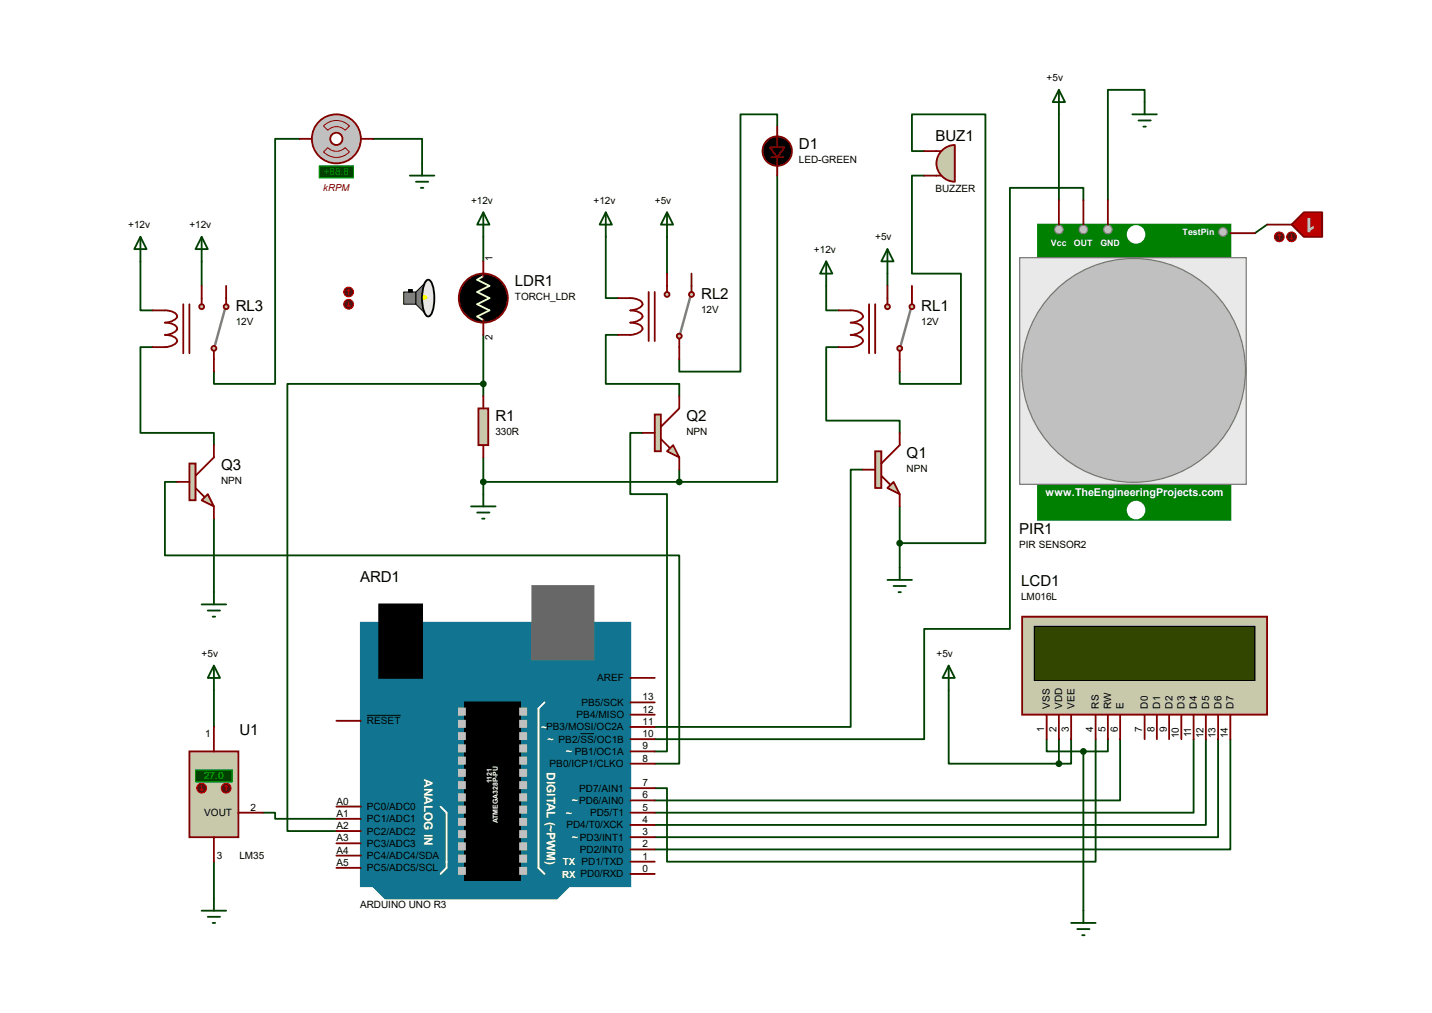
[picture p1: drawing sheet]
<svg xmlns="http://www.w3.org/2000/svg" width="297mm" height="210mm" viewBox="0 0 297 210" stroke-linecap="round" stroke-linejoin="round" font-family="sans-serif">
<g fill="none" stroke="#004000" stroke-width=".38">
<path d="M62.1 28.8h-5v50.8h-12.7v-2.6M77.4 28.8h10.1v5.1M161.2 26.2v-2.5h-7.6v53.3h-12.7v-2.5M161.2 36.4v63.5h-20.3M191.7 36.4h-2.6v20.3h10.2v22.9h-12.7v-2.6M191.7 31.3h-2.6v-7.6h15.3v88.9h-17.8M219.6 23.7v17.8M237.4 21.2v-2.6h-7.6v22.9M29.1 54.2v10.1h2.6M41.8 54.2v5.1M100.2 49.1v5.1M125.6 49.1v12.7h2.6"/>
<path d="M138.3 49.1v7.6M171.4 59.3v5h2.5M184.1 56.7v2.6M224.7 41.5v-2.6h-15.2v91.5h-17.8v22.8h-55.9M262.8 46.6l-2.5 1.7M31.7 72h-2.6v17.7h15.3v2.6M100.2 79.6h-40.6v92.7h10.2M100.2 69.4v12.7M128.2 69.4h-2.6v10.2h15.3v2.5M173.9 72h-2.5v15.2h15.2v2.5M36.7 99.9h-2.5v15.2h106.7v43.2h-5.1M100.2 94.8v7.6"/>
<path d="M100.2 99.9h40.7M133.3 89.7h-2.6v12.7h7.6v53.4h-2.5M140.9 97.4v2.5M179 97.4h-2.6v53.3h-40.6M44.4 107.5v15.3M186.6 105v12.7M44.4 143.1v7.6M196.8 143.1v15.2h22.8M217.1 153.2v2.6h7.6M219.6 153.2v5.1M222.2 153.2v5.1h-2.6M224.7 155.8v33"/>
<path d="M227.2 153.2v25.4h-88.9v-15.2h-2.5M229.8 153.2v2.6h-5.1M232.3 153.2v12.7h-96.5M247.6 153.2v15.3h-111.8M250.1 153.2v17.8h-114.3M252.6 153.2v20.4h-116.8M255.2 153.2v22.9h-119.4M44.4 178.6v7.7M54.5 168.5h2.6v1.3h12.7"/>
</g>
<g fill="#117491" stroke="#117491" stroke-width=".38">
<path d="M77.4 183.7h40.6l-2.5 2.6h-35.6z"/>
<path d="M74.8 129.1h55.9v54.6h-55.9z"/>
</g>
<path d="M110.4 121.5h12.7v15.2h-12.7z" fill="#686767" stroke="#686767" stroke-width=".38"/>
<path d="M78.7 125.3h8.8v15.2h-8.8zM96.4 145.6h11.5v36.9h-11.5z" fill="#000" stroke="#000" stroke-width=".38"/>
<path d="M112.9 145.6l-1.2 1.3v33l1.2 1.3M91.4 167.2l1.2 1.3v11.4l-1.2 1.3" fill="none" stroke="#fff" stroke-width=".38"/>
<g fill="#c0c0c0" stroke="#c0c0c0" stroke-width=".38">
<path d="M107.9 146.9h1.2v1.3h-1.2z"/>
<path d="M107.9 149.4h1.2v1.3h-1.2z"/>
<path d="M107.9 152h1.2v1.2h-1.2z"/>
<path d="M107.9 154.5h1.2v1.3h-1.2z"/>
<path d="M107.9 157.1h1.2v1.2h-1.2z"/>
<path d="M107.9 159.6h1.2v1.3h-1.2z"/>
<path d="M107.9 162.1h1.2v1.3h-1.2z"/>
<path d="M107.9 164.7h1.2v1.2h-1.2z"/>
<path d="M107.9 167.2h1.2v1.3h-1.2z"/>
<path d="M107.9 169.8h1.2v1.2h-1.2z"/>
<path d="M107.9 172.3h1.2v1.3h-1.2z"/>
<path d="M107.9 174.8h1.2v1.3h-1.2z"/>
<path d="M107.9 177.4h1.2v1.2h-1.2z"/>
<path d="M107.9 179.9h1.2v1.3h-1.2z"/>
<path d="M95.2 146.9h1.2v1.3h-1.2z"/>
<path d="M95.2 149.4h1.2v1.3h-1.2z"/>
<path d="M95.2 152h1.2v1.2h-1.2z"/>
<path d="M95.2 154.5h1.2v1.3h-1.2z"/>
<path d="M95.2 157.1h1.2v1.2h-1.2z"/>
<path d="M95.2 159.6h1.2v1.3h-1.2z"/>
<path d="M95.2 162.1h1.2v1.3h-1.2z"/>
<path d="M95.2 164.7h1.2v1.2h-1.2z"/>
<path d="M95.2 167.2h1.2v1.3h-1.2z"/>
<path d="M95.2 169.8h1.2v1.2h-1.2z"/>
<path d="M95.2 172.3h1.2v1.3h-1.2z"/>
<path d="M95.2 174.8h1.2v1.3h-1.2z"/>
<path d="M95.2 177.4h1.2v1.2h-1.2z"/>
<path d="M95.2 179.9h1.2v1.3h-1.2z"/>
</g>
<g fill="none" stroke="#800000" stroke-width=".38">
<path d="M69.8 149.4h5M130.7 158.3h5.1M130.7 155.8h5.1M130.7 153.2h5.1M130.7 150.7h5.1M130.7 148.2h5.1M130.7 145.6h5.1M130.7 140.5h5.1M69.8 179.9h5M69.8 177.4h5M69.8 174.8h5M69.8 172.3h5"/>
<path d="M69.8 169.8h5M69.8 167.2h5M130.7 178.6h5.1M130.7 176.1h5.1M130.7 173.6h5.1M130.7 171h5.1M130.7 168.5h5.1M130.7 165.9h5.1M130.7 163.4h5.1M130.7 181.2h5.1"/>
</g>
<path d="M76.1 148.3h7M120.4 152.1h2.8" fill="none" stroke="#000" stroke-width=".21"/>
<path d="M212 127.8h50.8v20.4h-50.8z" fill="#c8c8aa" stroke="#800000" stroke-width=".38"/>
<path d="M214.5 129.9h45.8v11.2h-45.8z" fill="#324600" stroke="#000" stroke-width=".25"/>
<g fill="none" stroke="#800000" stroke-width=".38">
<path d="M217.1 148.2v5M219.6 148.2v5M222.2 148.2v5M227.2 148.2v5M229.8 148.2v5M232.3 148.2v5M237.4 148.2v5M239.9 148.2v5M242.5 148.2v5M245 148.2v5M247.6 148.2v5M250.1 148.2v5"/>
<path d="M252.6 148.2v5M255.2 148.2v5"/>
</g>
<g fill="#004000" stroke="#004000" stroke-width=".38">
<circle cx="224.7" cy="155.8" r=".51"/>
<circle cx="219.6" cy="158.3" r=".51"/>
</g>
<path d="M196.8 138l1.2 2.5h-2.5zM196.8 138v5.1M222.2 191.3h5M223.4 192.6h2.6M224.5 193.9h.5M224.7 188.8v2.5" fill="none" stroke="#004000" stroke-width=".38"/>
<path d="M215.3 46.6h39.9v61.2h-39.9z" fill="#008000" stroke="#008000" stroke-width=".38"/>
<path d="M211.5 53.4h47v47h-47z" fill="#e9e9e9" stroke="#757575" stroke-width=".25"/>
<circle cx="235.1" cy="76.8" r="23.2" fill="#c0c0c0" stroke="#757575" stroke-width=".25"/>
<g fill="#fff" stroke="#fff" stroke-width=".38">
<circle cx="235.6" cy="105.7" r="1.74"/>
<circle cx="235.6" cy="48.6" r="1.74"/>
</g>
<g fill="#c0c0c0" stroke="#808080" stroke-width=".25">
<circle cx="219.6" cy="47.6" r=".89"/>
<circle cx="224.7" cy="47.6" r=".89"/>
<circle cx="229.8" cy="47.6" r=".89"/>
<circle cx="253.7" cy="48.1" r=".89"/>
</g>
<path d="M219.6 41.5v5.1M224.7 41.5v5.1M229.8 41.5v5.1M255.2 48.3h5.1" fill="none" stroke="#800000" stroke-width=".38"/>
<path d="M219.6 18.6l1.3 2.6h-2.5zM219.6 18.6v5.1M234.9 23.7h5M236.1 25h2.6M237.2 26.2h.5M237.4 21.2v2.5" fill="none" stroke="#004000" stroke-width=".38"/>
<path d="M267.9 46.6l2.5-2.6h3.8v5.1h-3.8z" fill="#c00000" stroke="#800000" stroke-width=".38"/>
<path d="M262.8 46.6h5.1" fill="none" stroke="#800000" stroke-width=".38"/>
<circle cx="267.9" cy="49.1" r="1.02" fill="#400000" stroke="#f00" stroke-width=".21"/>
<path d="M267.6 49.4l.3 .2M267.9 48.6v1M268.1 49.4l-.2 .2" fill="none" stroke="#f00" stroke-width=".21"/>
<circle cx="265.3" cy="49.1" r="1.02" fill="#400000" stroke="#f00" stroke-width=".21"/>
<path d="M265.3 48.6l.3 .3M265.3 48.6l-.2 .3M265.3 48.6v1" fill="none" stroke="#f00" stroke-width=".21"/>
<path d="M188.9 64.1l-2 7.4" fill="none" stroke="#808080" stroke-width=".51"/>
<g fill="#c8c8aa" stroke="#800000" stroke-width=".38">
<circle cx="186.6" cy="72.2" r=".51"/>
<circle cx="189.1" cy="63.6" r=".51"/>
</g>
<path d="M189.1 61.8v1.3" fill="none" stroke="#800000" stroke-width=".38"/>
<circle cx="184.1" cy="63.6" r=".51" fill="#c8c8aa" stroke="#800000" stroke-width=".38"/>
<path d="M184.1 59.3v3.8M189.1 59.3v2.5M173.9 64.3a8.5 8.5 0 0 1 4.3 .4 .88 .88 0 0 1 .8 .9 .88 .88 0 0 1-.8 .8l-1.8 .5a2.31 2.31 0 0 1 2.6 1.3 2.69 2.69 0 0 1-2.6 1.2 2.31 2.31 0 0 1 2.6 1.3 2.69 2.69 0 0 1-2.6 1.3h-2.5M180.3 63.1v10.1M181.5 63.1v10.1M186.6 72.7v4.3" fill="none" stroke="#800000" stroke-width=".38"/>
<g fill="#c8c8aa" stroke="#800000" stroke-width=".38">
<path d="M184.1 101.2l1.2-1.3 1.3 2.5z"/>
<path d="M181.5 93.6h1.3v7.6h-1.3z"/>
</g>
<path d="M179 97.4h2.5M182.8 98.6l1.8 1.8M186.6 89.7v2.6l-3.8 3.8M186.6 102.4v2.6" fill="none" stroke="#800000" stroke-width=".38"/>
<path d="M195.4 31.2a3.8 3.8 0 0 1 2.6-1.1v7.6a3.8 3.8 0 0 1-3.5-2.4 3.8 3.8 0 0 1 .9-4.1z" fill="#c8c8aa" stroke="#800000" stroke-width=".38"/>
<path d="M191.7 36.4h3.5M191.7 31.3h3.5" fill="none" stroke="#800000" stroke-width=".38"/>
<path d="M171.4 54.2l1.2 2.5h-2.5zM171.4 54.2v5.1M184.1 51.6l1.2 2.6h-2.5zM184.1 51.6v5.1M186.6 117.7v2.5M184.1 120.2h5M185.3 121.5h2.6M186.4 122.8h.5" fill="none" stroke="#004000" stroke-width=".38"/>
<circle cx="186.6" cy="112.6" r=".51" fill="#004000" stroke="#004000" stroke-width=".38"/>
<path d="M143.2 61.6l-2.1 7.3" fill="none" stroke="#808080" stroke-width=".51"/>
<g fill="#c8c8aa" stroke="#800000" stroke-width=".38">
<circle cx="140.9" cy="69.7" r=".51"/>
<circle cx="143.4" cy="61" r=".51"/>
</g>
<path d="M143.4 59.3v1.2" fill="none" stroke="#800000" stroke-width=".38"/>
<circle cx="138.3" cy="61" r=".51" fill="#c8c8aa" stroke="#800000" stroke-width=".38"/>
<path d="M138.3 56.7v3.8M143.4 56.7v2.6M128.2 61.8a8.5 8.5 0 0 1 4.3 .4 .88 .88 0 0 1 .8 .8 .88 .88 0 0 1-.8 .9l-1.8 .4a2.31 2.31 0 0 1 2.6 1.3 2.69 2.69 0 0 1-2.6 1.3 2.31 2.31 0 0 1 2.6 1.3 2.69 2.69 0 0 1-2.6 1.2h-2.5M134.5 60.5v10.2M135.8 60.5v10.2M140.9 70.2v4.3" fill="none" stroke="#800000" stroke-width=".38"/>
<path d="M100.2 44l1.3 2.6h-2.5zM100.2 44v5.1" fill="none" stroke="#004000" stroke-width=".38"/>
<path d="M99.2 84.7h2.1v7.6h-2.1z" fill="#c8c8aa" stroke="#800000" stroke-width=".38"/>
<path d="M100.2 82.1v2.6M100.2 92.3v2.5" fill="none" stroke="#800000" stroke-width=".38"/>
<path d="M97.7 105h5.1M99 106.3h2.5M100 107.5h.5M100.2 102.4v2.6" fill="none" stroke="#004000" stroke-width=".38"/>
<g fill="#c8c8aa" stroke="#800000" stroke-width=".38">
<path d="M139.6 92.3l1.3 2.5-2.6-1.2z"/>
<path d="M135.8 85.9h1.3v7.7h-1.3z"/>
</g>
<path d="M159.9 32.6h2.6M161.2 26.2v4.4M161.2 32.6v3.8M133.3 89.7h2.5M137.1 91l1.8 1.8M140.9 82.1v2.6l-3.8 3.8M140.9 94.8v2.6" fill="none" stroke="#800000" stroke-width=".38"/>
<g fill="#004000" stroke="#004000" stroke-width=".38">
<circle cx="100.2" cy="99.9" r=".51"/>
<circle cx="140.9" cy="99.9" r=".51"/>
</g>
<path d="M125.6 44l1.3 2.6h-2.5zM125.6 44v5.1M138.3 44l1.3 2.6h-2.5zM138.3 44v5.1" fill="none" stroke="#004000" stroke-width=".38"/>
<g fill="#000" stroke="#800000" stroke-width=".38">
<path d="M159.7 30.6h3l-1.5 2z"/>
<circle cx="161.2" cy="31.3" r="3"/>
</g>
<path d="M66.2 34.4h7.1v2.5h-7.1z" fill="#004000" stroke="#0f0" stroke-width=".21"/>
<circle cx="69.8" cy="28.8" r="5.1" fill="#c0c0c0" stroke="#800000" stroke-width=".38"/>
<path d="M67.1 31.5l.9-.9a2.51 2.51 0 0 0 3.6 0l.9 .9a3.7 3.7 0 0 1-5.4 0zM67.1 26.1a3.7 3.7 0 0 1 5.4 0l-.9 .9a2.51 2.51 0 0 0-3.6 0z" fill="none" stroke="#800000" stroke-width=".21"/>
<circle cx="69.8" cy="28.8" r="1.27" fill="#fff" stroke="#800000" stroke-width=".38"/>
<path d="M62.1 28.8h2.6M74.8 28.8h2.6" fill="none" stroke="#800000" stroke-width=".38"/>
<path d="M39.3 155.8h10.1v17.8h-10.1z" fill="#c8c8aa" stroke="#800000" stroke-width=".38"/>
<path d="M40.6 159.6h7.6v2.5h-7.6z" fill="#004000" stroke="#0f0" stroke-width=".21"/>
<path d="M44.4 150.7v5.1M44.4 173.6v5M49.4 168.5h5.1" fill="none" stroke="#800000" stroke-width=".38"/>
<circle cx="46.9" cy="163.4" r="1.02" fill="#400000" stroke="#f00" stroke-width=".21"/>
<path d="M46.9 162.9l-.2 .3M46.9 162.9l.3 .3M46.9 162.9v1" fill="none" stroke="#f00" stroke-width=".21"/>
<circle cx="41.8" cy="163.4" r="1.02" fill="#400000" stroke="#f00" stroke-width=".21"/>
<path d="M41.6 163.7l.2 .2M41.8 162.9v1M42.1 163.7l-.3 .2" fill="none" stroke="#f00" stroke-width=".21"/>
<path d="M44.4 138l1.2 2.5h-2.5zM44.4 138v5.1M41.8 188.8h5.1M43.1 190.1h2.5M44.1 191.3h.5M44.4 186.3v2.5" fill="none" stroke="#004000" stroke-width=".38"/>
<path d="M46.7 64.1l-2.1 7.4" fill="none" stroke="#808080" stroke-width=".51"/>
<g fill="#c8c8aa" stroke="#800000" stroke-width=".38">
<circle cx="44.4" cy="72.2" r=".51"/>
<circle cx="46.9" cy="63.6" r=".51"/>
</g>
<path d="M46.9 61.8v1.3" fill="none" stroke="#800000" stroke-width=".38"/>
<circle cx="41.8" cy="63.6" r=".51" fill="#c8c8aa" stroke="#800000" stroke-width=".38"/>
<path d="M41.8 59.3v3.8M46.9 59.3v2.5M31.7 64.3a8.5 8.5 0 0 1 4.3 .4 .88 .88 0 0 1 .7 .9 .88 .88 0 0 1-.7 .8l-1.8 .5a2.31 2.31 0 0 1 2.5 1.3 2.69 2.69 0 0 1-2.5 1.2 2.31 2.31 0 0 1 2.5 1.3 2.69 2.69 0 0 1-2.5 1.3h-2.5M38 63.1v10.1M39.3 63.1v10.1M44.4 72.7v4.3" fill="none" stroke="#800000" stroke-width=".38"/>
<g fill="#c8c8aa" stroke="#800000" stroke-width=".38">
<path d="M41.8 103.7l1.3-1.3 1.3 2.6z"/>
<path d="M39.3 96.1h1.3v7.6h-1.3z"/>
</g>
<path d="M36.7 99.9h2.6M44.4 92.3v2.5l-3.8 3.8M40.6 101.2l1.7 1.8M44.4 105v2.5" fill="none" stroke="#800000" stroke-width=".38"/>
<path d="M85 36.4h5.1M86.3 37.7h2.5M87.3 38.9h.5M87.5 33.9v2.5M29.1 49.1l1.3 2.5h-2.5zM29.1 49.1v5.1M41.8 49.1l1.3 2.5h-2.5zM41.8 49.1v5.1M41.8 125.3h5.1M43.1 126.6h2.5M44.1 127.8h.5M44.4 122.8v2.5" fill="none" stroke="#004000" stroke-width=".38"/>
<circle cx="100.2" cy="61.8" r="5.1" fill="#000" stroke="#800000" stroke-width=".38"/>
<g fill="#808080" stroke="#000" stroke-width=".21">
<path d="M83.7 60.5h2.6v2.6h-2.6z"/>
<path d="M88.5 58.1a7.3 7.3 0 0 0-.7 6.1 1.6 1.6 0 0 0 1 1.4l-2.5-2.5v-2.6l2.5-2.5z"/>
</g>
<path d="M88.5 58.1l.3-.1a1.58 1.58 0 0 1 1 1.4 9 9 0 0 1-.4 5.8l-.6 .4a1.6 1.6 0 0 1-1-1.4 8.8 8.8 0 0 1 .5-5.8z" fill="#e6e6e6" stroke="#000" stroke-width=".38"/>
<path d="M87.8 61.3l.8 .3a.64 .64 0 0 1-.8 .5z" fill="#ff0" stroke="#ff0" stroke-width=".21"/>
<path d="M84.8 60h.7v.5h-.7z" fill="#000" stroke="#000" stroke-width=".21"/>
<path d="M100.2 57.2l-1.2 .8 2.5 1.3-2.5 1.2 2.5 1.3-2.5 1.3 2.5 1.2-2.5 1.3 1.2 .8" fill="none" stroke="#feffd2" stroke-width=".38"/>
<path d="M100.2 54.2v3M100.2 66.4v3" fill="none" stroke="#800000" stroke-width=".38"/>
<circle cx="72.3" cy="60.5" r="1.02" fill="#400000" stroke="#f00" stroke-width=".21"/>
<path d="M72.3 60l-.2 .3M72.3 60l.3 .3M72.3 60v1" fill="none" stroke="#f00" stroke-width=".21"/>
<circle cx="72.3" cy="63.1" r="1.02" fill="#400000" stroke="#f00" stroke-width=".21"/>
<path d="M72.1 63.3l.2 .3M72.3 62.6v1M72.6 63.3l-.3 .3" fill="none" stroke="#f00" stroke-width=".21"/>
<circle cx="100.2" cy="79.6" r=".51" fill="#004000" stroke="#004000" stroke-width=".38"/>
<text font-size="4.1" fill="#c0c0c0" x="272.8" y="45.2" transform="rotate(-180 272.8 45.2)">1</text>
<g font-size="3.1">
<text x="194" y="29.2">BUZ1</text>
<text x="165.7" y="30.9">D1</text>
<text x="106.8" y="59.4">LDR1</text>
<text x="48.9" y="64.5">RL3</text>
<text x="145.4" y="61.9">RL2</text>
<text x="191.1" y="64.5">RL1</text>
<text x="102.7" y="87.3">R1</text>
<text x="142.4" y="87.3">Q2</text>
<text x="188" y="95">Q1</text>
<text x="45.8" y="97.5">Q3</text>
<text x="211.4" y="110.8">PIR1</text>
<text x="74.7" y="120.6">ARD1</text>
<text x="211.8" y="121.6">LCD1</text>
<text x="49.7" y="152.4">U1</text>
</g>
<g font-size="2.5" fill="#fff">
<text x="88" y="161.6" transform="rotate(90 88 161.6)">ANALOG IN</text>
<text x="113.4" y="160.1" transform="rotate(90 113.4 160.1)">DIGITAL (~PWM)</text>
</g>
<g font-size="2.2" fill="#fff">
<text x="216.9" y="102.7">www.TheEngineeringProjects.com</text>
<text x="112.3" y="151.5">~PB3/MOSI/OC2A</text>
<text x="113.5" y="154.1">~ PB2/SS/OC1B</text>
<text x="117.3" y="156.6">~ PB1/OC1A</text>
<text x="118.6" y="166.8">~PD6/AIN0</text>
<text x="117.3" y="169.3">~</text>
<text x="118.6" y="174.4">~PD3/INT1</text>
</g>
<g font-size="2.1">
<text x="217.1" y="16.8">+5v</text>
<text x="165.7" y="33.8">LED-GREEN</text>
<text x="194" y="39.8">BUZZER</text>
<text x="26.6" y="47.3">+12v</text>
<text x="39.3" y="47.3">+12v</text>
<text x="97.7" y="42.2">+12v</text>
<text x="123.1" y="42.2">+12v</text>
<text x="135.8" y="42.2">+5v</text>
<text x="168.8" y="52.4">+12v</text>
<text x="181.5" y="49.8">+5v</text>
<text x="102.2" y="54.2" transform="rotate(-90 102.2 54.2)">1</text>
<text x="106.8" y="62.3">TORCH_LDR</text>
<text x="145.4" y="64.8">12V</text>
<text x="48.9" y="67.4">12V</text>
<text x="102.2" y="70.6" transform="rotate(-90 102.2 70.6)">2</text>
<text x="191.1" y="67.4">12V</text>
<text x="102.7" y="90.2">330R</text>
<text x="142.4" y="90.2">NPN</text>
<text x="45.8" y="100.4">NPN</text>
<text x="188" y="97.8">NPN</text>
<text x="211.4" y="113.7">PIR SENSOR2</text>
<text x="211.8" y="124.5">LM016L</text>
<text x="41.8" y="136.2">+5v</text>
<text x="194.2" y="136.2">+5v</text>
<text x="123.9" y="141.3">AREF</text>
<text x="119.6" y="148.9">PB4/MISO</text>
<text x="120.6" y="146.3">PB5/SCK</text>
<text x="133.3" y="147.7">12</text>
<text x="133.3" y="145.2">13</text>
<text x="217.8" y="146.9" transform="rotate(-90 217.8 146.9)">VSS</text>
<text x="220.3" y="146.9" transform="rotate(-90 220.3 146.9)">VDD</text>
<text x="222.8" y="146.9" transform="rotate(-90 222.8 146.9)">VEE</text>
<text x="227.9" y="146.9" transform="rotate(-90 227.9 146.9)">RS</text>
<text x="230.5" y="146.9" transform="rotate(-90 230.5 146.9)">RW</text>
<text x="233" y="146.9" transform="rotate(-90 233 146.9)">E</text>
<text x="238.1" y="146.9" transform="rotate(-90 238.1 146.9)">D0</text>
<text x="240.6" y="146.9" transform="rotate(-90 240.6 146.9)">D1</text>
<text x="243.2" y="146.9" transform="rotate(-90 243.2 146.9)">D2</text>
<text x="245.7" y="146.9" transform="rotate(-90 245.7 146.9)">D3</text>
<text x="248.2" y="146.9" transform="rotate(-90 248.2 146.9)">D4</text>
<text x="250.8" y="146.9" transform="rotate(-90 250.8 146.9)">D5</text>
<text x="253.3" y="146.9" transform="rotate(-90 253.3 146.9)">D6</text>
<text x="255.9" y="146.9" transform="rotate(-90 255.9 146.9)">D7</text>
<text x="42.6" y="152.8">1</text>
<text x="76.1" y="150.2">RESET</text>
<text x="133.3" y="155.4">9</text>
<text x="133.3" y="152.8">10</text>
<text x="133.3" y="150.3">11</text>
<text x="216.6" y="151.9" transform="rotate(-90 216.6 151.9)">1</text>
<text x="219.1" y="151.9" transform="rotate(-90 219.1 151.9)">2</text>
<text x="221.7" y="151.9" transform="rotate(-90 221.7 151.9)">3</text>
<text x="226.7" y="151.9" transform="rotate(-90 226.7 151.9)">4</text>
<text x="229.3" y="151.9" transform="rotate(-90 229.3 151.9)">5</text>
<text x="231.8" y="151.9" transform="rotate(-90 231.8 151.9)">6</text>
<text x="236.9" y="151.9" transform="rotate(-90 236.9 151.9)">7</text>
<text x="239.4" y="151.9" transform="rotate(-90 239.4 151.9)">8</text>
<text x="242" y="151.9" transform="rotate(-90 242 151.9)">9</text>
<text x="244.5" y="153" transform="rotate(-90 244.5 153)">10</text>
<text x="247.1" y="152.9" transform="rotate(-90 247.1 152.9)">11</text>
<text x="249.6" y="153" transform="rotate(-90 249.6 153)">12</text>
<text x="252.1" y="153" transform="rotate(-90 252.1 153)">13</text>
<text x="254.7" y="153" transform="rotate(-90 254.7 153)">14</text>
<text x="114" y="159">PB0/ICP1/CLKO</text>
<text x="133.3" y="157.9">8</text>
<text x="69.8" y="166.8">A0</text>
<text x="76.1" y="167.9">PC0/ADC0</text>
<text x="120.1" y="164.1">PD7/AIN1</text>
<text x="133.3" y="165.5">6</text>
<text x="133.3" y="163">7</text>
<text x="42.4" y="169.2">VOUT</text>
<text x="52" y="168.1">2</text>
<text x="69.8" y="171.9">A2</text>
<text x="69.8" y="169.3">A1</text>
<text x="76.1" y="173">PC2/ADC2</text>
<text x="76.1" y="170.5">PC1/ADC1</text>
<text x="117.5" y="171.7">PD4/T0/XCK</text>
<text x="122.4" y="169.2">PD5/T1</text>
<text x="133.3" y="173.1">3</text>
<text x="133.3" y="170.6">4</text>
<text x="133.3" y="168.1">5</text>
<text x="45" y="178">3</text>
<text x="49.7" y="178.2">LM35</text>
<text x="69.8" y="179.5">A5</text>
<text x="69.8" y="177">A4</text>
<text x="69.8" y="174.4">A3</text>
<text x="76.1" y="178.1">PC4/ADC4/SDA</text>
<text x="76.1" y="175.6">PC3/ADC3</text>
<text x="120.3" y="176.8">PD2/INT0</text>
<text x="133.3" y="178.2">1</text>
<text x="133.3" y="175.7">2</text>
<text x="76.1" y="180.6">PC5/ADC5/SCL</text>
<text x="133.3" y="180.8">0</text>
<text x="74.7" y="188.3">ARDUINO UNO R3</text>
</g>
<text font-size="2.1" fill="#008000" x="67.1" y="36.4">+88.8</text>
<text font-size="2.1" fill="#0f0" x="42.3" y="161.6">27.0</text>
<text font-size="2" fill="#800000" x="67.1" y="39.7">kRPM</text>
<g font-size="2" fill="#fff">
<text x="116.7" y="179.4">TX PD1/TXD</text>
<text x="116.6" y="181.9">RX PD0/RXD</text>
</g>
<g font-size="1.8" fill="#fff">
<text x="218" y="51.1">Vcc</text>
<text x="222.8" y="51.1">OUT</text>
<text x="228.3" y="51.1">GND</text>
<text x="245.3" y="48.8">TestPin</text>
</g>
<g font-size="1.4" fill="#fff">
<text x="102" y="162.4" transform="rotate(-90 102 162.4)">1121</text>
<text x="103.3" y="170.6" transform="rotate(-90 103.3 170.6)">ATMEGA328P-PU</text>
</g>
</svg>
